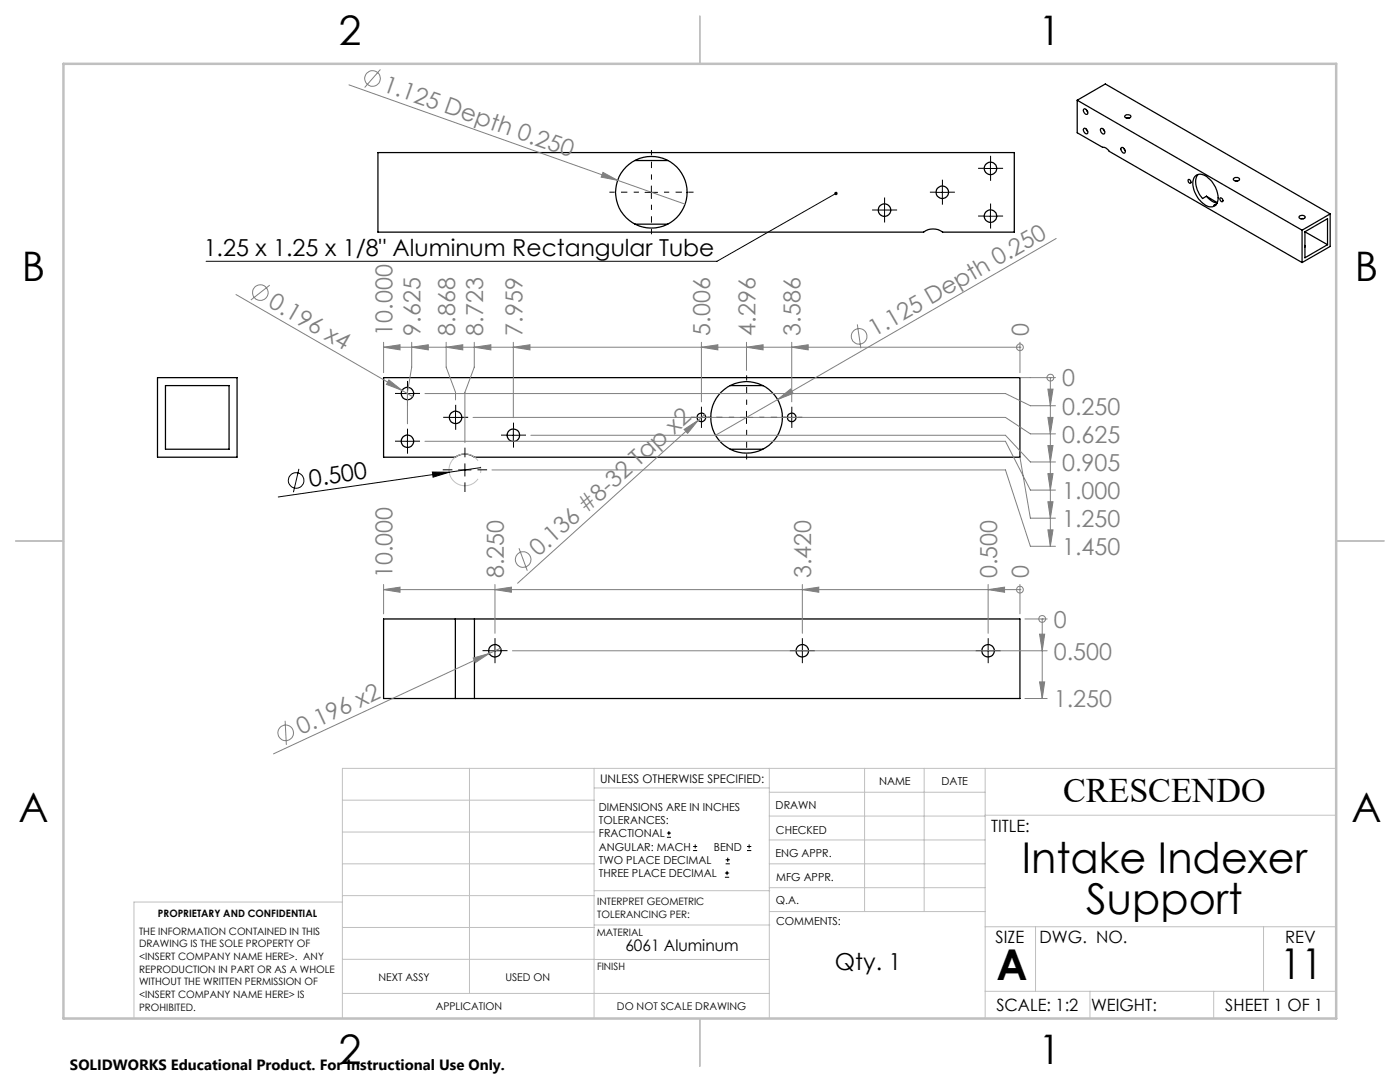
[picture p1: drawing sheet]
<svg xmlns="http://www.w3.org/2000/svg" width="279mm" height="216mm" viewBox="0 0 279 216" stroke-linecap="round" stroke-linejoin="round" font-family="sans-serif">
<g fill="none" stroke="#000" stroke-width=".25">
<path d="M75.4 30.4h127v15.9h-14.3a3.2 3.2 0 0 0-3.8 0h-108.9zM126.7 32h6.6M215 20v6.5l5 2.9a1.43 1.43 0 0 1 1.4 .8l38.5 22.2M215 20l5.6-3.2 44.9 25.9M215 20l44.9 25.9M216.3 21.8a.67 .67 0 0 1 .7 .2 .67 .67 0 0 1 .1 .7 .65 .65 0 0 1-.7-.2 .65 .65 0 0 1-.1-.7zM216.3 25.7a.67 .67 0 0 1 .7 .2 .67 .67 0 0 1 .1 .7 .65 .65 0 0 1-.7-.2 .65 .65 0 0 1-.1-.7zM216.8 21.9l.3 .4M216.8 25.8l.3 .4M219.7 25.7a.65 .65 0 0 1 .7 .3 .65 .65 0 0 1-.1 .7 .78 .78 0 0 1-.6-1zM220.2 25.8l.3 .4M223.8 29.5a.64 .64 0 0 1 .6 .3 .64 .64 0 0 1 0 .8 .82 .82 0 0 1-.6-1.1z"/>
<path d="M224.3 29.6l.2 .5M224.6 23a.66 .66 0 0 1 1.1 .3 .74 .74 0 0 1-1.3-.1zM224.8 23.6h.6M224.9 23.6h.1M237.2 35.8a.42 .42 0 0 1 .4 .3 .42 .42 0 0 1-.1 .5 .59 .59 0 0 1-.3-.8zM238.4 35.2a1.96 1.96 0 0 1 3 .6 4.7 4.7 0 0 1 1.5 4.8 1.74 1.74 0 0 1-2.9-.1 4.8 4.8 0 0 1-1.7-5zM239.1 34.8a3.4 3.4 0 0 0 .2 3.8l.7 1 .8-.4M240.8 39.2a3.2 3.2 0 0 0 2.1 1.3M240.8 39.2l2.1 1.2M243.5 39.5a.4 .4 0 0 1 .5 .2 .4 .4 0 0 1-.2 .6l-.3-.4zM246.2 35.6a.72 .72 0 0 1 1.2 .2 .66 .66 0 0 1-.7 .3 .66 .66 0 0 1-.5-.5zM246.5 36.1h.5"/>
<path d="M126.7 44.7h6.6M242.8 40.7l-.5 .3 .3-.1M259.3 43.2a.68 .68 0 0 1 1.2 .2 .73 .73 0 0 1-1.2-.1zM259.6 43.6h.5M259.9 45.9v6.5M260.4 49v.3M260.4 46.2l4.5-2.6v5.2M260.4 46.2v5.2l4.5-2.6M260.4 46.2l4.5 2.6M265.5 42.7l-5.6 3.2M265.5 42.7v6.5l-5.6 3.2M31.4 75.4h15.9v15.8h-15.9z"/>
<path d="M33 76.9h12.7v12.7h-12.7zM76.6 75.4h127v15.8h-108.9a3.2 3.2 0 0 0-3.8 0h-14.3zM145.7 76.9h6.6M145.7 89.6h6.6M90.9 123.5h3.8M90.9 139.4h3.8M90.9 123.5h-14.3v15.9h14.3M90.9 123.5v15.9M94.7 123.5h108.9v15.9h-108.9M94.7 123.5v15.9"/>
<circle cx="130" cy="38.4" r="7.1"/>
<circle cx="188.1" cy="38.3" r="1.24"/>
<circle cx="197.7" cy="33.6" r="1.25"/>
<circle cx="176.5" cy="41.9" r="1.25"/>
<circle cx="197.7" cy="43.1" r="1.25"/>
<circle cx="81.3" cy="78.5" r="1.24"/>
<circle cx="81.3" cy="88.1" r="1.24"/>
<circle cx="90.9" cy="83.3" r="1.25"/>
<circle cx="102.5" cy="86.9" r="1.25"/>
<circle cx="140" cy="83.3" r=".86"/>
<circle cx="149" cy="83.3" r="7.1"/>
<circle cx="158" cy="83.3" r=".86"/>
<circle cx="98.8" cy="129.9" r="1.24"/>
<circle cx="160.1" cy="129.8" r="1.25"/>
<circle cx="197.2" cy="129.9" r="1.24"/>
</g>
<g fill="none" stroke="#808080" stroke-width=".2">
<path d="M69.6 16.9l53.7 19.1M75.9 13.9l-3.1 3.6M120.3 34.4l3 1.6-3.3-.7zM123.3 36l13.4 4.7M47.1 58.8l33.1 19.1M53.8 56.9l-3.7 3M210.8 47.6l-55.6 32.1M76.6 68.3v6.1M76.6 69.3h127M76.6 69.3l3.2-.5v1zM77.6 75.8l2.6 2.1-3.1-1.2zM80.2 77.9l2.2 1.3"/>
<path d="M82.2 68.3v5l-.9 5v6.3M82.2 69.3l3.3-.5v1zM84.8 78.5h115.9l4.9 2.5h5M89 68.3v5l1.9 5v1.5M89 69.3l3.4-.5v1zM94.7 68.3v5l-1.9 5v10M94.7 69.3l3.3-.5v1zM102.4 68.3v15.1M102.4 69.3l3.4-.5v1zM140 68.3v11.9M140 69.3l3.3-.5v1zM149 68.3v5.6"/>
<path d="M149 69.3l3.3-.5v1zM155.2 79.7l2.6-2.1 .5 .9zM155.2 79.7l-12.4 7.2M158 68.3v11.9M158 69.3l3.3-.5v1zM171.1 64.7l.7 4.8M203.6 69.3h.1M203.6 68.3v6.1M203.6 75.4h7M209.1 77.6h1l-.5 3.4zM209.6 75.4h.1M209.6 75.4v33.6"/>
<path d="M84.8 88.1h115.9l4.9 9.7h5M94.4 83.3h106.3l4.9 3.3h5M98.2 93.8h102.5l4.9 15.2h5M105.9 86.9h94.8l4.9 5.3h5M136.5 85.7l2.8-1.8-2.1 2.6zM139.3 83.9l-36 32.5M140.6 82.7l-1.3 1.2M203.6 91.2l2 12.2h5M209.1 83.3h1l-.5 3.3zM209.1 88.9h1l-.5 3.3zM209.1 94.5h1l-.5 3.3zM76.6 117.7h127"/>
<path d="M76.6 116.6v5.9M76.6 117.7l3.2-.5v1zM98.8 116.6v9.8M98.8 117.7l3.3-.5v1zM103.6 109.4l1.6 4.5M160.1 116.6v9.8M160.1 117.7l3.3-.5v1zM197.2 116.6v9.8M197.2 117.7l3.3-.5v1zM203.6 117.7h.1M203.6 116.6v5.9M209.1 105.7h1l-.5 3.3z"/>
<path d="M209.1 100.1h1l-.5 3.3zM94.4 131.3l3.2-.9-2.7 1.8zM97.6 130.4l-43 20M99.9 129.3l-2.3 1.1M102.3 129.9h106.7M204.5 123.5h4.5M204.5 139.4h4.5M207.5 126.5h1l-.5 3.4zM207.5 136.1h1l-.5 3.3zM208 123.5h.1M208 123.5v15.9M56.9 143.8l.3 4.8"/>
<circle cx="74.3" cy="15.7" r="1.56"/>
<circle cx="52" cy="58.4" r="1.55"/>
<circle cx="171.5" cy="67.1" r="1.55"/>
<circle cx="203.5" cy="69.3" r=".68"/>
<circle cx="209.6" cy="75.4" r=".69"/>
<circle cx="104.4" cy="111.6" r="1.55"/>
<circle cx="203.5" cy="117.7" r=".69"/>
<circle cx="208" cy="123.5" r=".68"/>
<circle cx="57" cy="146.2" r="1.55"/>
</g>
<g fill="none" stroke="#000" stroke-width=".2">
<path d="M128.7 38.4h2.5M130 37.1v2.5M166.8 38.6l-23.7 13.5h-102M186.8 38.4h2.5M188.1 37.1v2.5M196.4 33.6h2.5M197.7 32.3v2.6M175.3 41.9h2.5M176.5 40.7v2.5M196.4 43.1h2.5M197.7 41.9v2.5M80 78.5h2.5"/>
<path d="M81.3 77.3v2.5M59.7 93.6l-1.1 4.6M80 88.1h2.5M81.3 86.8v2.5M86.3 94.2h3.3l-3.2 1zM89.7 83.3h2.5M90.9 82.1v2.4M91.5 93.8h2.5M92.8 92.5v2.5M95.9 93.3l-40.4 5.9M101.2 86.9h2.5M102.4 85.6v2.5"/>
<path d="M138.7 83.3h2.5M140 82.1v2.4M147.7 83.3h2.5M149 82.1v2.4M156.7 83.3h2.5M158 82.1v2.4M97.5 129.9h2.5M98.8 128.6v2.5M158.9 129.9h2.5M160.1 128.6v2.5M195.9 129.9h2.5M197.2 128.6v2.5"/>
<path d="M133.1 167.1h.8M133.1 166.2h.8M133.5 165.8v.9M138.3 169.7h.8M138.3 168.9h.8M138.7 168.5v.8M144.7 175h.8M144.7 174.2h.8M144.8 172.4h.9M144.8 171.6h.9M145.1 173.8v.8M145.2 171.1v.9"/>
<path d="M149.1 169.7h.8M149.1 168.9h.8M149.5 168.5v.8"/>
<circle cx="59.1" cy="95.9" r="1.56"/>
</g>
<path d="M89.6 93.7a3.2 3.2 0 0 0 4.7 2.8 3.2 3.2 0 0 0 .2-5.4 3.2 3.2 0 0 0-4.9 2.4v.2" fill="none" stroke="#c0c0c0" stroke-width=".2" stroke-dasharray="15.2 1.3 1.3 1.3" stroke-dashoffset="7.2" stroke-linecap="butt"/>
<g fill="none" stroke="#000" stroke-width=".2" stroke-dasharray="15.2 1.3 1.3 1.3" stroke-linecap="butt">
<path d="M186.8 38.3h-1.2M188.1 39.6v1.2M188.1 37.1v-1.2M189.3 38.3h1.3M196.4 33.6h-1.2M197.7 34.8v1.3M197.7 32.3v-1.2M198.9 33.6h1.3M175.3 41.9h-1.3M176.5 43.2v1.2M176.5 40.7v-1.3M177.8 41.9h1.2"/>
<path d="M196.4 43.1h-1.2M197.7 44.4v1.2M197.7 41.9v-1.3M198.9 43.1h1.3M80.1 78.5h-1.3M81.3 79.8v1.2M81.3 77.3v-1.3M82.6 78.5h1.2M80.1 88h-1.3M81.3 89.3v1.2M81.3 86.8v-1.3M82.6 88h1.2"/>
<path d="M89.7 83.3h-1.3M90.3 93.7h-1.9M90.9 84.5v1.3M90.9 82v-1.2M92.2 83.3h1.2M92.8 91.2v-1.9M92.8 96.2v2M95.3 93.7h1.9M101.2 86.8h-1.2M102.5 88.1v1.2M102.5 85.6v-1.3M103.7 86.8h1.3"/>
<path d="M138.7 83.3h-.8M140 84.5v.9M140 82v-.8M141.2 83.3h.9M156.8 83.3h-.9M158 84.5v.9M158 82v-.8M159.3 83.3h.8M97.5 129.8h-1.2M98.8 128.6v-1.3M98.8 131.1v1.2M100 129.8h1.3"/>
<path d="M158.9 129.8h-1.3M160.1 128.6v-1.3M160.1 131.1v1.2M161.4 129.8h1.2M196 129.8h-1.3M197.2 128.6v-1.3M197.2 131.1v1.2M198.5 129.8h1.2"/>
</g>
<path d="M127.5 38.3h-5.9M130 35.8v-5.8M132.5 38.3h5.9M130 40.8v5.9M146.5 83.3h-5.9M149 85.8v5.9M149 80.8v-5.9M151.5 83.3h5.9" fill="none" stroke="#000" stroke-width=".2" stroke-dasharray="15.2 1.3 1.3 1.3" stroke-dashoffset="14.2" stroke-linecap="butt"/>
<g fill="none" stroke="#c0c0c0" stroke-width=".2">
<path d="M68.3 159.7h50.3M93.7 153.3v44.9M118.6 153.3v49.9M118.6 157.2h34.9M153.5 153.3v49.9M153.5 158.1h43.1M172.5 153.3v28.6M184.4 153.3v28.6M196.6 153.3v49.9M266.7 153.3h-198.4v49.9M68.3 178.7h50.3M68.3 172.4h50.3"/>
<path d="M68.3 166h50.3M68.3 180h-41.6v23.2M118.6 177.7h35M153.5 167.6h43.1M153.5 162.8h43.1M153.5 172.4h43.1M153.5 177.1h43.1M196.6 162.7h70.1M68.3 198.2h85.2M68.3 191.4l85.2 .1M68.3 185.1h50.3M118.6 184.6h35"/>
<path d="M153.6 181.9h43M196.6 197.8h70.1M196.6 184.9h70.1M206.7 184.9v12.9M217.5 197.8v5.4M242.2 197.8v5.4M252.2 184.9v12.9"/>
</g>
<path d="M139.7 3.2v9.5M3.1 107.9h9.6M266.7 107.9h9.5M139.7 203.2v9.6" fill="none" stroke="#c0c0c0" stroke-width=".25"/>
<path d="M12.7 12.7h254v190.5h-254z" fill="none" stroke="#c0c0c0" stroke-width=".5"/>
<path d="M166.5 38.4l.3-.1h.3l-.3 .3 .3-.2a.34 .34 0 0 1-.3 .5 .34 .34 0 0 1-.3-.5z" fill="#000"/>
<g fill="#808080">
<path d="M77.6 75.8l2.6 2.1-3.1-1.2z"/>
<path d="M120.3 34.4l3 1.6-3.3-.7z"/>
<path d="M94.4 131.3l3.2-.9-2.7 1.8z"/>
<path d="M155.2 79.7l2.6-2.1 .5 .9z"/>
<path d="M136.5 85.7l2.8-1.8-2.1 2.6z"/>
</g>
<path d="M86.3 94.2h3.3l-3.2 1z" fill="#000"/>
<g fill="#808080">
<path d="M207.5 126.5h1l-.5 3.4zM207.5 136.1h1l-.5 3.3z"/>
<path d="M209.1 77.6h1l-.5 3.4zM209.1 83.3h1l-.5 3.3zM209.1 88.9h1l-.5 3.3zM209.1 94.5h1l-.5 3.3zM209.1 105.7h1l-.5 3.3zM209.1 100.1h1l-.5 3.3z"/>
<path d="M197.2 117.7l3.3-.5v1zM160.1 117.7l3.3-.5v1zM98.8 117.7l3.3-.5v1zM76.6 117.7l3.2-.5v1z"/>
<path d="M158 69.3l3.3-.5v1zM149 69.3l3.3-.5v1zM140 69.3l3.3-.5v1zM102.4 69.3l3.4-.5v1zM94.7 69.3l3.3-.5v1zM89 69.3l3.4-.5v1zM82.2 69.3l3.3-.5v1zM76.6 69.3l3.2-.5v1z"/>
</g>
<g font-size="8.5">
<text x="203.9" y="174.2">Intake Indexer</text>
<text x="216.8" y="182.3">Support</text>
<text x="198.9" y="195.5">A</text>
<text x="255.5" y="195.4">11</text>
</g>
<g font-size="8.1">
<text x="67.6" y="8.9">2</text>
<text x="207.3" y="8.9">1</text>
<text x="4.4" y="56.2">B</text>
<text x="270.4" y="56.2">B</text>
<text x="3.7" y="164.1">A</text>
<text x="269.7" y="164.1">A</text>
<text x="67.6" y="212.4">2</text>
<text x="207.3" y="212.4">1</text>
</g>
<text font-size="6.9" x="212.2" y="160.1">CRESCENDO</text>
<g font-size="4.7" fill="#808080">
<text x="76.2" y="18.1" transform="rotate(20 76.2 18.1)">1.125 Depth 0.250</text>
<text x="53.3" y="61.1" transform="rotate(30 53.3 61.1)">0.196 x4</text>
<text x="78.3" y="67" transform="rotate(-90 78.3 67)">10.000</text>
<text x="83.9" y="67" transform="rotate(-90 83.9 67)">9.625</text>
<text x="90.8" y="67" transform="rotate(-90 90.8 67)">8.868</text>
<text x="96.4" y="67" transform="rotate(-90 96.4 67)">8.723</text>
<text x="104.2" y="67" transform="rotate(-90 104.2 67)">7.959</text>
<text x="141.8" y="67" transform="rotate(-90 141.8 67)">5.006</text>
<text x="150.8" y="67" transform="rotate(-90 150.8 67)">4.296</text>
<text x="159.8" y="67" transform="rotate(-90 159.8 67)">3.586</text>
<text x="174.6" y="67.3" transform="rotate(-30 174.6 67.3)">1.125 Depth 0.250</text>
<text x="205.3" y="67" transform="rotate(-90 205.3 67)">0</text>
<text x="212" y="77.1">0</text>
<text x="212" y="82.7">0.250</text>
<text x="212" y="88.3">0.625</text>
<text x="212" y="93.9">0.905</text>
<text x="212" y="99.6">1.000</text>
<text x="212" y="105.2">1.250</text>
<text x="107.5" y="111.2" transform="rotate(-42 107.5 111.2)">0.136 #8-32 Tap x2</text>
<text x="212" y="110.8">1.450</text>
<text x="78.3" y="115.3" transform="rotate(-90 78.3 115.3)">10.000</text>
<text x="100.5" y="115.3" transform="rotate(-90 100.5 115.3)">8.250</text>
<text x="161.9" y="115.3" transform="rotate(-90 161.9 115.3)">3.420</text>
<text x="199" y="115.3" transform="rotate(-90 199 115.3)">0.500</text>
<text x="205.3" y="115.3" transform="rotate(-90 205.3 115.3)">0</text>
<text x="210.3" y="125.2">0</text>
<text x="210.3" y="131.6">0.500</text>
<text x="210.3" y="141.1">1.250</text>
<text x="60.1" y="146.7" transform="rotate(-25 60.1 146.7)">0.196 x2</text>
</g>
<g font-size="4.7">
<text x="40.6" y="51.1">1.25 x 1.25 x 1/8&quot; Aluminum Rectangular Tube</text>
<text x="61.9" y="97.2" transform="rotate(-8 61.9 97.2)">0.500</text>
<text x="166.6" y="193.5">Qty. 1</text>
</g>
<g font-size="3.4">
<text x="197.8" y="166">TITLE:</text>
<text x="198.7" y="188.1">SIZE</text>
<text x="207.5" y="188.1">DWG. NO.</text>
<text x="256.5" y="188.2">REV</text>
<text x="198.8" y="201.7">SCALE: 1:2</text>
<text x="217.7" y="201.8">WEIGHT:</text>
<text x="244.5" y="201.7">SHEET 1 OF 1</text>
</g>
<text font-size="3.2" x="124.8" y="189.8">6061 Aluminum</text>
<text font-size="3" x="14" y="213.5">SOLIDWORKS Educational Product. For Instructional Use Only.</text>
<text font-size="2.4" x="119.8" y="156.2">UNLESS OTHERWISE SPECIFIED:</text>
<g font-size="2.2">
<text x="119.5" y="161.8">DIMENSIONS ARE IN INCHES</text>
<text x="154.8" y="161.4">DRAWN</text>
<text x="175.4" y="156.6">NAME</text>
<text x="187.9" y="156.7">DATE</text>
<text x="119.5" y="164.4">TOLERANCES:</text>
<text x="119.5" y="167.1">FRACTIONAL</text>
<text x="154.9" y="166.3">CHECKED</text>
<text x="119.5" y="169.7">ANGULAR: MACH</text>
<text x="119.5" y="172.4">TWO PLACE DECIMAL</text>
<text x="142.5" y="169.7">BEND</text>
<text x="154.8" y="171">ENG APPR.</text>
<text x="119.5" y="175">THREE PLACE DECIMAL</text>
<text x="154.9" y="175.7">MFG APPR.</text>
<text x="154.9" y="180.4">Q.A.</text>
<text x="154.9" y="184.6">COMMENTS:</text>
</g>
<g font-size="2.1">
<text x="75.5" y="195.7">NEXT ASSY</text>
<text x="100.9" y="195.7">USED ON</text>
<text x="86.9" y="201.5">APPLICATION</text>
<text x="123.1" y="201.6">DO NOT SCALE DRAWING</text>
</g>
<g font-size="2">
<text x="31.5" y="182.9">PROPRIETARY AND CONFIDENTIAL</text>
<text x="119.2" y="180.6">INTERPRET GEOMETRIC</text>
<text x="119.2" y="183.1">TOLERANCING PER:</text>
<text x="27.8" y="186.5">THE INFORMATION CONTAINED IN THIS</text>
<text x="27.8" y="189">DRAWING IS THE SOLE PROPERTY OF</text>
<text x="27.8" y="191.6">&lt;INSERT COMPANY NAME HERE&gt;. ANY</text>
<text x="119.1" y="186.7">MATERIAL</text>
<text x="27.8" y="194.1">REPRODUCTION IN PART OR AS A WHOLE</text>
<text x="27.8" y="196.6">WITHOUT THE WRITTEN PERMISSION OF</text>
<text x="119.1" y="193.5">FINISH</text>
<text x="27.8" y="199.1">&lt;INSERT COMPANY NAME HERE&gt; IS</text>
<text x="27.8" y="201.7">PROHIBITED.</text>
</g>
</svg>
